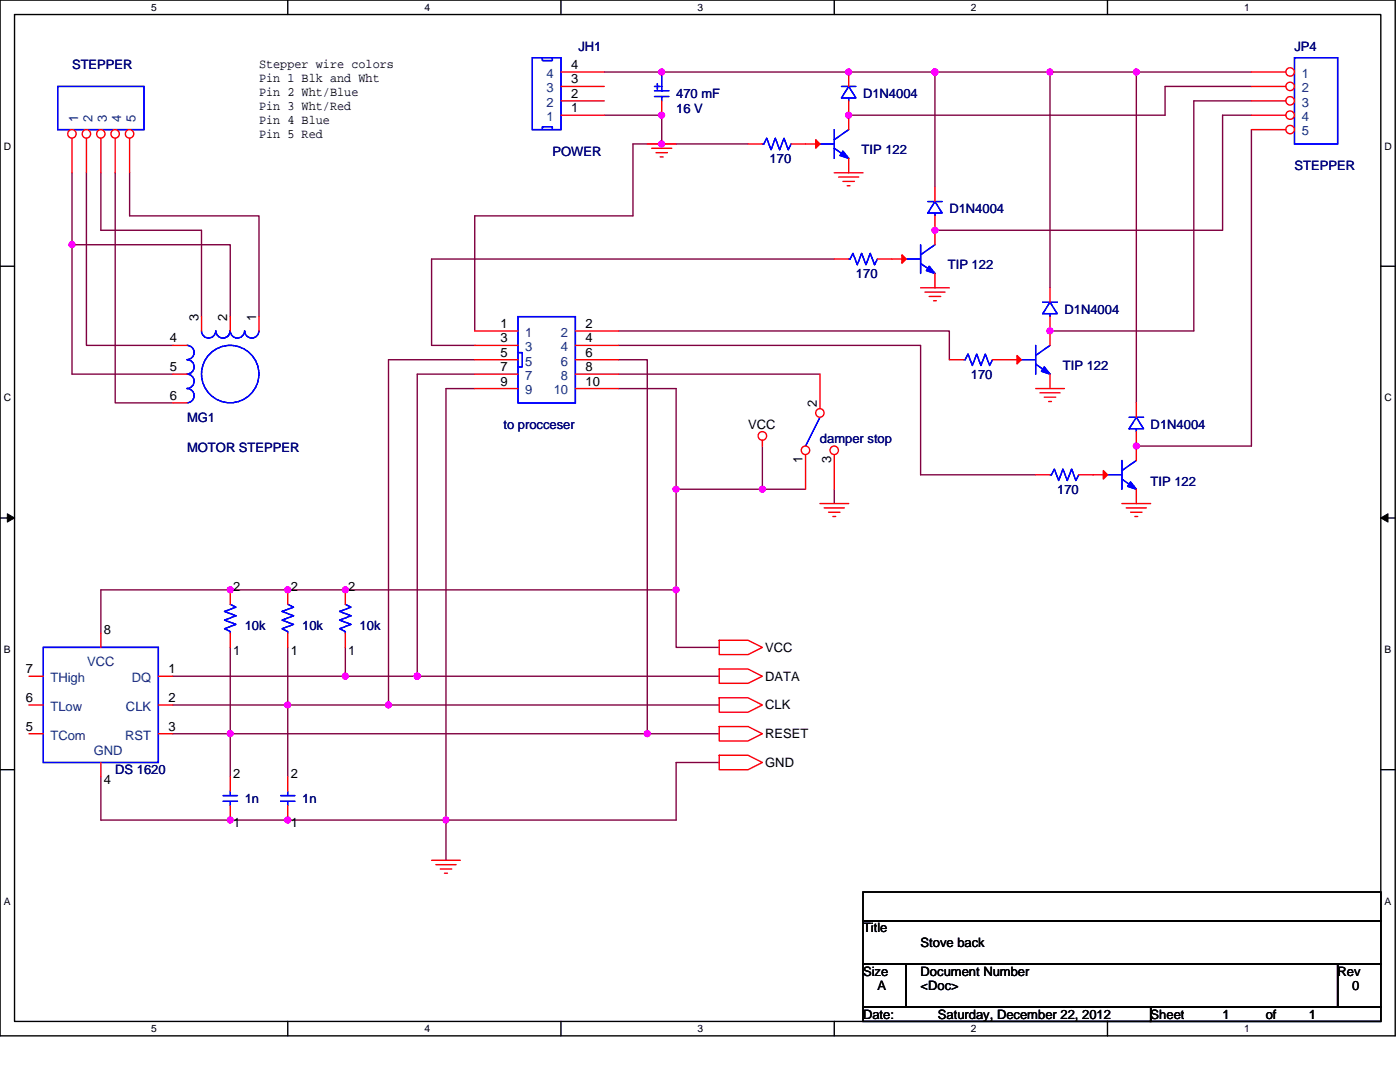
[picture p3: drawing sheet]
<svg xmlns="http://www.w3.org/2000/svg" width="279mm" height="216mm" viewBox="0 0 279 216" stroke-linecap="round" stroke-linejoin="round" font-family="sans-serif">
<path d="M0 0h278.4v206.7h-278.4zM2.9 2.9h272.7v200.9h-272.7z" fill="none" stroke="#000" stroke-width=".28"/>
<g fill="#fff">
<path d="M30.2 .3h1.1v2.3h-1.1z"/>
<path d="M30.2 204.1h1.1v2.3h-1.1z"/>
</g>
<path d="M57.4 0v2.9M57.4 203.8v2.9" fill="none" stroke="#000" stroke-width=".28"/>
<g fill="#fff">
<path d="M84.7 .3h1.1v2.3h-1.1z"/>
<path d="M84.7 204.1h1.1v2.3h-1.1z"/>
</g>
<path d="M112 0v2.9M112 203.8v2.9" fill="none" stroke="#000" stroke-width=".28"/>
<g fill="#fff">
<path d="M139.2 .3h1.2v2.3h-1.2z"/>
<path d="M139.2 204.1h1.2v2.3h-1.2z"/>
</g>
<path d="M166.5 0v2.9M166.5 203.8v2.9" fill="none" stroke="#000" stroke-width=".28"/>
<g fill="#fff">
<path d="M193.8 .3h1.1v2.3h-1.1z"/>
<path d="M193.8 204.1h1.1v2.3h-1.1z"/>
</g>
<path d="M221 0v2.9M221 203.8v2.9" fill="none" stroke="#000" stroke-width=".28"/>
<g fill="#fff">
<path d="M248.3 .3h1.1v2.3h-1.1z"/>
<path d="M248.3 204.1h1.1v2.3h-1.1z"/>
<path d="M.7 28h1.5v2.3h-1.5z"/>
<path d="M276.3 28h1.5v2.3h-1.5z"/>
<path d="M.7 78.2h1.5v2.3h-1.5z"/>
<path d="M276.3 78.2h1.5v2.3h-1.5z"/>
</g>
<path d="M0 53.1h2.9M275.6 53.1h2.8" fill="none" stroke="#000" stroke-width=".28"/>
<g fill="#fff">
<path d="M.7 128.5h1.4v2.2h-1.4z"/>
<path d="M276.3 128.5h1.4v2.2h-1.4z"/>
</g>
<path d="M0 103.4h2.9M275.6 103.4h2.8" fill="none" stroke="#000" stroke-width=".28"/>
<path d="M1.5 102.5l1.4 .9-1.4 .8zM275.6 103.4l1.4-.9v1.7z" fill="#000" stroke="#000" stroke-width=".2"/>
<g fill="#fff">
<path d="M.7 178.7h1.4v2.3h-1.4z"/>
<path d="M276.3 178.7h1.4v2.3h-1.4z"/>
</g>
<path d="M0 153.6h2.9M275.6 153.6h2.8M172.2 178h103.4v5.7h-103.4zM172.2 183.7h103.4v8.6h-103.4zM172.2 192.3h8.6v8.6h-8.6zM180.8 192.3h86.2v8.6h-86.2zM267 192.3h8.6v8.6h-8.6zM172.2 200.9h57.4v2.9h-57.4zM229.6 200.9h46v2.9h-46z" fill="none" stroke="#000" stroke-width=".28"/>
<g fill="none" stroke="#800040" stroke-width=".28">
<path d="M186.6 14.4h-66M186.6 14.4v22.9M186.6 14.4h23M209.5 14.4v43M209.5 14.4h17.3M226.8 14.4v66M226.8 14.4h22.9M249.7 17.3h-17.2v5.7h-63.1M14.4 34.5v14.3M17.3 34.5v34.4h17.2M20.1 34.5v11.5h20.1v17.2M23 34.5v45.9h11.5"/>
<path d="M25.9 34.5v8.6h25.8v20.1M120.6 23h11.5v5.7M132.1 28.7h-5.8v14.4h-31.6v22.9M132.1 28.7h17.2M249.7 20.1h-11.4v45.9h-28.8M249.7 23h-5.7v23h-57.4M249.7 25.9v63.1h-22.9M166.5 51.7h-80.4v17.2h8.6M46 63.2v-14.4h-31.6v25.9h20.1M94.7 74.7h-11.4v60.2M94.7 71.8h-17.2v68.9M94.7 77.5h-5.7v86.1"/>
<path d="M123.4 68.9h60.3v25.8h23M123.4 66h66.1v5.8M123.4 74.7h40.2M123.4 77.5h11.5v20.1M123.4 71.8h5.8v74.6h14.3M134.9 97.6h17.2M134.9 97.6v20.1M152.1 89v8.6h8.7M166.5 97.6v2.9M134.9 117.7h-114.8v8.6M134.9 117.7v11.5h8.6M34.5 134.9h34.4"/>
<path d="M46 129.2v17.2M57.4 129.2v11.5M68.9 129.2v5.7M68.9 134.9h14.4M83.3 134.9h60.2M20.1 155v8.6h68.9M34.5 140.7h22.9M34.5 146.4h11.5M46 146.4v8.6M46 146.4h83.2M57.4 140.7v14.3M57.4 140.7h20.1"/>
<path d="M77.5 140.7h66M143.5 152.1h-8.6v11.5h-45.9M89 163.6v8.1"/>
</g>
<g fill="#f0f" stroke="#f0f" stroke-width=".28">
<circle cx="186.6" cy="14.4" r=".57"/>
<circle cx="209.5" cy="14.4" r=".57"/>
<circle cx="169.4" cy="23" r=".57"/>
<circle cx="209.5" cy="66" r=".57"/>
<circle cx="186.6" cy="45.9" r=".57"/>
<circle cx="226.8" cy="89" r=".57"/>
<circle cx="132" cy="14.4" r=".57"/>
<circle cx="226.8" cy="14.4" r=".57"/>
<circle cx="169.4" cy="14.4" r=".57"/>
<circle cx="152.1" cy="97.6" r=".57"/>
<circle cx="45.9" cy="117.7" r=".57"/>
<circle cx="57.4" cy="140.7" r=".57"/>
<circle cx="57.4" cy="117.7" r=".57"/>
<circle cx="68.9" cy="117.7" r=".57"/>
<circle cx="57.4" cy="163.6" r=".57"/>
<circle cx="45.9" cy="146.4" r=".57"/>
<circle cx="129.2" cy="146.4" r=".57"/>
<circle cx="68.9" cy="134.9" r=".57"/>
<circle cx="14.4" cy="48.8" r=".57"/>
<circle cx="132" cy="28.7" r=".57"/>
<circle cx="77.5" cy="140.7" r=".57"/>
<circle cx="83.3" cy="134.9" r=".57"/>
<circle cx="89" cy="163.6" r=".57"/>
<circle cx="45.9" cy="163.6" r=".57"/>
<circle cx="132" cy="23" r=".57"/>
<circle cx="134.9" cy="97.6" r=".57"/>
<circle cx="134.9" cy="117.7" r=".57"/>
</g>
<g fill="none" stroke="#f00" stroke-width=".28">
<path d="M112 17.3h8.6M112 14.4h8.6M112 20.1h8.6M112 23h8.6M129.2 28.7h5.7M130 29.6h4.1M130.9 30.5h2.3M131.8 31.3h.6M149.3 28.7h2.8M157.9 28.7h2.9M166.5 34.5h5.7M167.4 35.3h4"/>
<path d="M168.2 36.2h2.3M169.1 37.1h.6M166.5 51.7h2.9M175.1 51.7h2.9M183.7 57.4h5.8M184.6 58.3h4M185.4 59.2h2.3M186.3 60h.6M189.5 71.8h2.8M198.1 71.8h2.8M206.7 77.5h5.7M207.5 78.4h4.1"/>
<path d="M208.4 79.2h2.3M152.1 87.9v1.1M206.7 94.7h2.8M209.3 80.1h.5M215.3 94.7h2.9M46 117.7v2.9M163.6 100.5h5.8M164.5 101.3h4M165.4 102.2h2.2M166.2 103.1h.6M223.9 100.5h5.7M224.8 101.3h4"/>
<path d="M225.6 102.2h2.3M226.5 103.1h.6M46 126.3v2.9M143.5 133.5h5.8l2.8 1.4-2.8 1.5h-5.8zM143.5 139.2h5.8l2.8 1.5-2.8 1.4h-5.8zM143.5 127.8h5.8l2.8 1.4-2.8 1.4h-5.8zM143.5 145h5.8l2.8 1.4-2.8 1.4h-5.8zM143.5 150.7h5.8l2.8 1.4-2.8 1.5h-5.8zM86.1 171.7h5.8M87 172.5h4M87.9 173.4h2.2M88.7 174.2h.6"/>
<circle cx="152.1" cy="87" r=".85"/>
</g>
<path d="M11.5 17.3h17.2v8.6h-17.2zM106.2 11.5h5.8v14.4h-5.8zM108.2 11.5v.6h2v-.6M108.2 25.9v-.6h2v.6M152.1 28.7h.3l.6-1.1 .9 2.3 .8-2.3 .9 2.3 .9-2.3 .8 2.3 .6-1.2M169.4 51.7h.3l.5-1.2 .9 2.3 .9-2.3 .8 2.3 .9-2.3 .8 2.3 .6-1.1M192.3 71.8h.3l.6-1.2 .9 2.3 .8-2.3 .9 2.3 .8-2.3 .9 2.3 .6-1.1M209.5 94.7h.3l.6-1.1 .9 2.3 .8-2.3 .9 2.3 .9-2.3 .8 2.3 .6-1.2M46 120.6l1.1 .6-2.3 .8 2.3 .9-2.3 .8 2.3 .9-2.3 .9 1.2 .5v.3" fill="none" stroke="#00f" stroke-width=".28"/>
<circle cx="14.4" cy="26.7" r=".84" fill="#fff" stroke="#f00" stroke-width=".28"/>
<path d="M14.4 27.6v6.9" fill="none" stroke="#f00" stroke-width=".28"/>
<circle cx="17.2" cy="26.7" r=".84" fill="#fff" stroke="#f00" stroke-width=".28"/>
<path d="M17.3 27.6v6.9" fill="none" stroke="#f00" stroke-width=".28"/>
<circle cx="20.1" cy="26.7" r=".84" fill="#fff" stroke="#f00" stroke-width=".28"/>
<path d="M20.1 27.6v6.9" fill="none" stroke="#f00" stroke-width=".28"/>
<circle cx="23" cy="26.7" r=".84" fill="#fff" stroke="#f00" stroke-width=".28"/>
<path d="M23 27.6v6.9" fill="none" stroke="#f00" stroke-width=".28"/>
<circle cx="25.8" cy="26.7" r=".84" fill="#fff" stroke="#f00" stroke-width=".28"/>
<g fill="none" stroke="#f00" stroke-width=".28">
<path d="M132.1 14.4h.1M25.9 27.6v6.9M132.1 20.1v2.9M94.7 77.5h8.7M94.7 74.7h8.7M94.7 71.8h8.7M94.7 68.9h8.7M94.7 66h8.7M114.8 77.5h8.6M114.8 74.7h8.6M114.8 71.8h8.6M114.8 68.9h8.6"/>
<path d="M114.8 66h8.6M57.4 117.7v2.9M68.9 117.7v2.9M57.4 126.3v2.9M68.9 126.3v2.9"/>
</g>
<path d="M130.6 18.1h2.9M130.6 19.3h2.9M130.6 17.3h1.2M131.2 16.7v1.1M132.1 19.3v.8M132.1 14.4v3.7M258.3 11.5h8.7v17.2h-8.7zM103.4 70.4h.8v2.8h-.8M103.4 63.2h11.4v17.2h-11.4zM103.9 70.4h.1M57.4 120.6l1.2 .6-2.3 .8 2.3 .9-2.3 .8 2.3 .9-2.3 .9 1.1 .5v.3M68.9 120.6l1.2 .6-2.3 .8 2.3 .9-2.3 .8 2.3 .9-2.3 .9 1.1 .5v.3" fill="none" stroke="#00f" stroke-width=".28"/>
<circle cx="257.5" cy="14.4" r=".84" fill="#fff" stroke="#f00" stroke-width=".28"/>
<path d="M249.7 14.4h6.9" fill="none" stroke="#f00" stroke-width=".28"/>
<circle cx="257.5" cy="17.2" r=".84" fill="#fff" stroke="#f00" stroke-width=".28"/>
<path d="M249.7 17.3h6.9" fill="none" stroke="#f00" stroke-width=".28"/>
<circle cx="257.5" cy="20.1" r=".84" fill="#fff" stroke="#f00" stroke-width=".28"/>
<path d="M249.7 20.1h6.9" fill="none" stroke="#f00" stroke-width=".28"/>
<circle cx="257.5" cy="23" r=".84" fill="#fff" stroke="#f00" stroke-width=".28"/>
<path d="M249.7 23h6.9" fill="none" stroke="#f00" stroke-width=".28"/>
<circle cx="257.5" cy="25.9" r=".84" fill="#fff" stroke="#f00" stroke-width=".28"/>
<path d="M249.7 25.9h6.9M46 155v2.9M46 160.8v2.8" fill="none" stroke="#f00" stroke-width=".28"/>
<path d="M163.6 83.3l-2.8 5.7M44.5 159.9h2.9M44.5 158.7h2.9M46 157.9v.8M46 159.9v.9" fill="none" stroke="#00f" stroke-width=".28"/>
<circle cx="163.6" cy="82.4" r=".84" fill="#fff" stroke="#f00" stroke-width=".28"/>
<path d="M163.6 74.7v6.9" fill="none" stroke="#f00" stroke-width=".28"/>
<circle cx="160.7" cy="89.8" r=".84" fill="#fff" stroke="#f00" stroke-width=".28"/>
<path d="M160.8 90.7v6.9" fill="none" stroke="#f00" stroke-width=".28"/>
<circle cx="166.5" cy="89.8" r=".84" fill="#fff" stroke="#f00" stroke-width=".28"/>
<g fill="none" stroke="#f00" stroke-width=".28">
<path d="M169.4 14.4v2.9M160.8 28.7h2.8M169.4 20.1v5.8M169.4 31.6v2.9M186.6 37.3v2.9M178 51.7h2.8M186.6 43.1v5.7M186.6 54.6v2.8M209.5 57.4v2.9M34.5 68.9h2.8M34.5 74.7h2.8M40.2 63.2v2.8"/>
<path d="M46 63.2v2.8M51.7 63.2v2.8M200.9 71.8h2.9M209.5 63.2v5.7M209.5 74.7v2.8M34.5 80.4h2.8M166.5 90.7v6.9M218.2 94.7h2.8M226.8 86.1v5.8M226.8 97.6v2.9M226.8 80.4v2.9M5.8 134.9h2.8"/>
<path d="M20.1 126.3v2.9M31.6 134.9h2.9M5.8 146.4h2.8M5.8 140.7h2.8M20.1 152.1v2.9M31.6 140.7h2.9M31.6 146.4h2.9M57.4 155v2.9M57.4 160.8v2.8"/>
</g>
<g fill="none" stroke="#00f" stroke-width=".28">
<path d="M167.9 17.3h2.9M169.4 19.5v.6M169.4 17.3l1.4 2.2h-2.9zM163.6 28.7h2.9M166.5 29.6l2.9 2M166.5 25.9v5.7M169.4 25.9l-2.9 2M180.8 51.7h2.9M183.7 52.6l2.9 2M183.7 48.8v5.8M185.2 40.2h2.8M186.6 40.2l1.4 2.3h-2.8z"/>
<path d="M186.6 48.8l-2.9 2M186.6 42.5v.6M37.3 68.9a1.43 1.43 0 0 1 1.5 1.5v-.1a1.45 1.45 0 0 1-1.5 1.5M37.3 71.8a1.43 1.43 0 0 1 1.5 1.4 1.43 1.43 0 0 1-1.5 1.4 1.44 1.44 0 0 1 1.5 1.5 1.44 1.44 0 0 1-1.5 1.4 1.48 1.48 0 0 1 1.5 1.4 1.43 1.43 0 0 1-1.5 1.5M40.2 66a1.42 1.42 0 0 0 1.5 1.5h-.1a1.49 1.49 0 0 0 1.5-1.5 1.43 1.43 0 0 0 1.4 1.5 1.43 1.43 0 0 0 1.4-1.5 1.44 1.44 0 0 0 1.5 1.5 1.44 1.44 0 0 0 1.4-1.5M48.8 66a1.43 1.43 0 0 0 1.4 1.5 1.43 1.43 0 0 0 1.5-1.5M203.8 71.8h2.9M206.7 72.6l2.9 2.1M206.7 68.9v5.8M208.1 60.3h2.9M209.5 60.3l1.5 2.3h-2.9zM209.5 68.9l-2.8 2"/>
<path d="M209.5 62.6v.6M221 94.7h2.9M223.9 95.6l2.9 2M223.9 91.9v5.7M225.3 83.3h2.9M226.8 83.3l1.4 2.3h-2.9zM226.8 91.9l-2.9 2M226.8 85.6v.5M8.6 129.2h23v22.9h-23zM56 159.9h2.9M56 158.7h2.9M57.4 157.9v.8"/>
<path d="M57.4 159.9v.9"/>
<circle cx="45.9" cy="74.6" r="5.7"/>
</g>
<g fill="#00f" stroke="#00f" stroke-width=".28">
<path d="M168.2 30.2l1.2 1.4-1.8-.6z" fill-rule="evenodd"/>
<path d="M168.2 30.2l1.2 1.4-1.8-.6z" fill-rule="evenodd"/>
<path d="M185.4 53.1l1.2 1.5-1.7-.6z" fill-rule="evenodd"/>
<path d="M185.4 53.1l1.2 1.5-1.7-.6z" fill-rule="evenodd"/>
<path d="M208.4 73.2l1.1 1.5-1.7-.6z" fill-rule="evenodd"/>
<path d="M208.4 73.2l1.1 1.5-1.7-.6z" fill-rule="evenodd"/>
<path d="M225.6 96.2l1.2 1.4-1.8-.6z" fill-rule="evenodd"/>
<path d="M225.6 96.2l1.2 1.4-1.8-.6z" fill-rule="evenodd"/>
</g>
<g fill="#f00" stroke="#f00" stroke-width=".28">
<path d="M162.8 27.9l.8 .8-.8 .9z"/>
<path d="M180 50.8l.8 .9-.8 .8z"/>
<path d="M203 70.9l.8 .9-.8 .8z"/>
<path d="M220.2 93.9l.8 .8-.8 .9z"/>
</g>
<g fill="#f0f" stroke="#f0f" stroke-width=".28">
<circle cx="186.6" cy="14.4" r=".57"/>
<circle cx="209.5" cy="14.4" r=".57"/>
<circle cx="169.4" cy="23" r=".57"/>
<circle cx="209.5" cy="66" r=".57"/>
<circle cx="186.6" cy="45.9" r=".57"/>
<circle cx="226.8" cy="89" r=".57"/>
<circle cx="132" cy="14.4" r=".57"/>
<circle cx="226.8" cy="14.4" r=".57"/>
<circle cx="169.4" cy="14.4" r=".57"/>
<circle cx="152.1" cy="97.6" r=".57"/>
<circle cx="45.9" cy="117.7" r=".57"/>
<circle cx="57.4" cy="140.7" r=".57"/>
<circle cx="57.4" cy="117.7" r=".57"/>
<circle cx="68.9" cy="117.7" r=".57"/>
<circle cx="57.4" cy="163.6" r=".57"/>
<circle cx="45.9" cy="146.4" r=".57"/>
<circle cx="129.2" cy="146.4" r=".57"/>
<circle cx="68.9" cy="134.9" r=".57"/>
<circle cx="14.4" cy="48.8" r=".57"/>
<circle cx="132" cy="28.7" r=".57"/>
<circle cx="77.5" cy="140.7" r=".57"/>
<circle cx="83.3" cy="134.9" r=".57"/>
<circle cx="89" cy="163.6" r=".57"/>
<circle cx="45.9" cy="163.6" r=".57"/>
<circle cx="132" cy="23" r=".57"/>
<circle cx="134.9" cy="97.6" r=".57"/>
<circle cx="134.9" cy="117.7" r=".57"/>
</g>
<g font-size="2.6" fill="#000080">
<text x="115.4" y="10.1">JH1</text>
<text x="258.3" y="10.1">JP4</text>
<text x="14.4" y="13.8">STEPPER</text>
<text x="134.9" y="22.5">16 V</text>
<text x="134.9" y="19.6">470 mF</text>
<text x="172.2" y="19.6">D1N4004</text>
<text x="110.2" y="31.1">POWER</text>
<text x="153.6" y="32.5">170</text>
<text x="172" y="30.8">TIP 122</text>
<text x="258.3" y="33.9">STEPPER</text>
<text x="189.5" y="42.5">D1N4004</text>
<text x="189.2" y="53.7">TIP 122</text>
<text x="170.8" y="55.5">170</text>
<text x="212.4" y="62.6">D1N4004</text>
<text x="193.8" y="75.5">170</text>
<text x="212.1" y="73.8">TIP 122</text>
<text x="37.3" y="84.2">MG1</text>
<text x="100.5" y="85.6">to procceser</text>
<text x="163.6" y="88.5">damper stop</text>
<text x="229.6" y="85.6">D1N4004</text>
<text x="37.3" y="90.2">MOTOR STEPPER</text>
<text x="211" y="98.5">170</text>
<text x="229.6" y="97.1">TIP 122</text>
<text x="48.8" y="125.8">10k</text>
<text x="60.3" y="125.8">10k</text>
<text x="71.8" y="125.8">10k</text>
<text x="23" y="154.5">DS 1620</text>
<text x="48.8" y="160.2">1n</text>
<text x="60.3" y="160.2">1n</text>
</g>
<g font-size="2.6">
<text x="51.7" y="13.6">Stepper wire colors</text>
<text x="51.7" y="16.4">Pin 1 Blk and Wht</text>
<text x="114" y="16.7">3</text>
<text x="114" y="13.8">4</text>
<text x="51.7" y="19.1">Pin 2 Wht/Blue</text>
<text x="51.7" y="21.9">Pin 3 Wht/Red</text>
<text x="114" y="19.5">2</text>
<text x="114" y="22.4">1</text>
<text x="51.7" y="24.7">Pin 4 Blue</text>
<text x="51.7" y="27.5">Pin 5 Red</text>
<text x="39.6" y="64" transform="rotate(-90 39.6 64)">3</text>
<text x="45.4" y="64" transform="rotate(-90 45.4 64)">2</text>
<text x="51.1" y="64" transform="rotate(-90 51.1 64)">1</text>
<text x="99.9" y="65.4">1</text>
<text x="116.8" y="65.4">2</text>
<text x="33.9" y="68.3">4</text>
<text x="99.9" y="71.2">5</text>
<text x="99.9" y="68.3">3</text>
<text x="116.8" y="71.2">6</text>
<text x="116.8" y="68.3">4</text>
<text x="33.9" y="74.1">5</text>
<text x="99.9" y="76.9">9</text>
<text x="99.9" y="74.1">7</text>
<text x="116.8" y="74.1">8</text>
<text x="116.8" y="76.9">10</text>
<text x="33.9" y="79.8">6</text>
<text x="163" y="81.3" transform="rotate(-90 163 81.3)">2</text>
<text x="149.3" y="85.6">VCC</text>
<text x="160.2" y="92.5" transform="rotate(-90 160.2 92.5)">1</text>
<text x="165.9" y="92.5" transform="rotate(-90 165.9 92.5)">3</text>
<text x="46.5" y="118">2</text>
<text x="58" y="118">2</text>
<text x="69.5" y="118">2</text>
<text x="20.7" y="126.6">8</text>
<text x="46.5" y="130.7">1</text>
<text x="58" y="130.7">1</text>
<text x="69.5" y="130.7">1</text>
<text x="152.7" y="130.1">VCC</text>
<text x="5.2" y="134.3">7</text>
<text x="33.6" y="134.3">1</text>
<text x="152.7" y="135.8">DATA</text>
<text x="5.2" y="140.1">6</text>
<text x="33.6" y="140.1">2</text>
<text x="152.7" y="141.6">CLK</text>
<text x="5.2" y="145.8">5</text>
<text x="33.6" y="145.8">3</text>
<text x="152.7" y="147.3">RESET</text>
<text x="46.5" y="155.3">2</text>
<text x="58" y="155.3">2</text>
<text x="152.7" y="153">GND</text>
<text x="20.7" y="156.5">4</text>
<text x="46.5" y="165.1">1</text>
<text x="58" y="165.1">1</text>
<text x="172.2" y="186.1">Title</text>
<text x="183.7" y="188.9">Stove back</text>
<text x="172.2" y="194.7">Size</text>
<text x="175.1" y="197.5">A</text>
<text x="183.7" y="194.7">Document Number</text>
<text x="183.7" y="197.5">&lt;Doc&gt;</text>
<text x="267" y="194.7">Rev</text>
<text x="269.8" y="197.5">0</text>
<text x="172.2" y="203.3">Date:</text>
<text x="187.2" y="203.3">Saturday, December 22, 2012</text>
<text x="229.6" y="203.3">Sheet</text>
<text x="244" y="203.3">1</text>
<text x="252.6" y="203.3">of</text>
<text x="261.2" y="203.3">1</text>
</g>
<g font-size="2.6" fill="#004080">
<text x="109.1" y="15.5">4</text>
<text x="259.8" y="15.5">1</text>
<text x="109.1" y="18.4">3</text>
<text x="109.1" y="21.3">2</text>
<text x="259.8" y="18.4">2</text>
<text x="259.8" y="21.3">3</text>
<text x="15.6" y="24.4" transform="rotate(-90 15.6 24.4)">1</text>
<text x="18.5" y="24.4" transform="rotate(-90 18.5 24.4)">2</text>
<text x="21.3" y="24.4" transform="rotate(-90 21.3 24.4)">3</text>
<text x="24.2" y="24.4" transform="rotate(-90 24.2 24.4)">4</text>
<text x="27.1" y="24.4" transform="rotate(-90 27.1 24.4)">5</text>
<text x="109.1" y="24.2">1</text>
<text x="259.8" y="24.2">4</text>
<text x="259.8" y="27">5</text>
<text x="104.8" y="70.1">3</text>
<text x="104.8" y="67.2">1</text>
<text x="112" y="70.1">4</text>
<text x="112" y="67.2">2</text>
<text x="104.8" y="75.8">7</text>
<text x="104.8" y="72.9">5</text>
<text x="112" y="75.8">8</text>
<text x="112" y="72.9">6</text>
<text x="104.8" y="78.7">9</text>
<text x="110.5" y="78.7">10</text>
<text x="10.1" y="136.1">THigh</text>
<text x="17.4" y="132.9">VCC</text>
<text x="26.3" y="136.1">DQ</text>
<text x="10.1" y="141.8">TLow</text>
<text x="25.1" y="141.8">CLK</text>
<text x="10.1" y="147.6">TCom</text>
<text x="25" y="147.6">RST</text>
<text x="18.7" y="150.6">GND</text>
</g>
<g font-size="2">
<text x="30.2" y="2.2">5</text>
<text x="84.7" y="2.2">4</text>
<text x="139.2" y="2.2">3</text>
<text x="193.8" y="2.2">2</text>
<text x="248.3" y="2.2">1</text>
<text x=".7" y="29.8">D</text>
<text x="276.3" y="29.8">D</text>
<text x=".7" y="80.1">C</text>
<text x="276.3" y="80.1">C</text>
<text x=".7" y="130.3">B</text>
<text x="276.3" y="130.3">B</text>
<text x=".7" y="180.5">A</text>
<text x="276.3" y="180.5">A</text>
<text x="30.2" y="206">5</text>
<text x="84.7" y="206">4</text>
<text x="139.2" y="206">3</text>
<text x="193.8" y="206">2</text>
<text x="248.3" y="206">1</text>
</g>
</svg>
